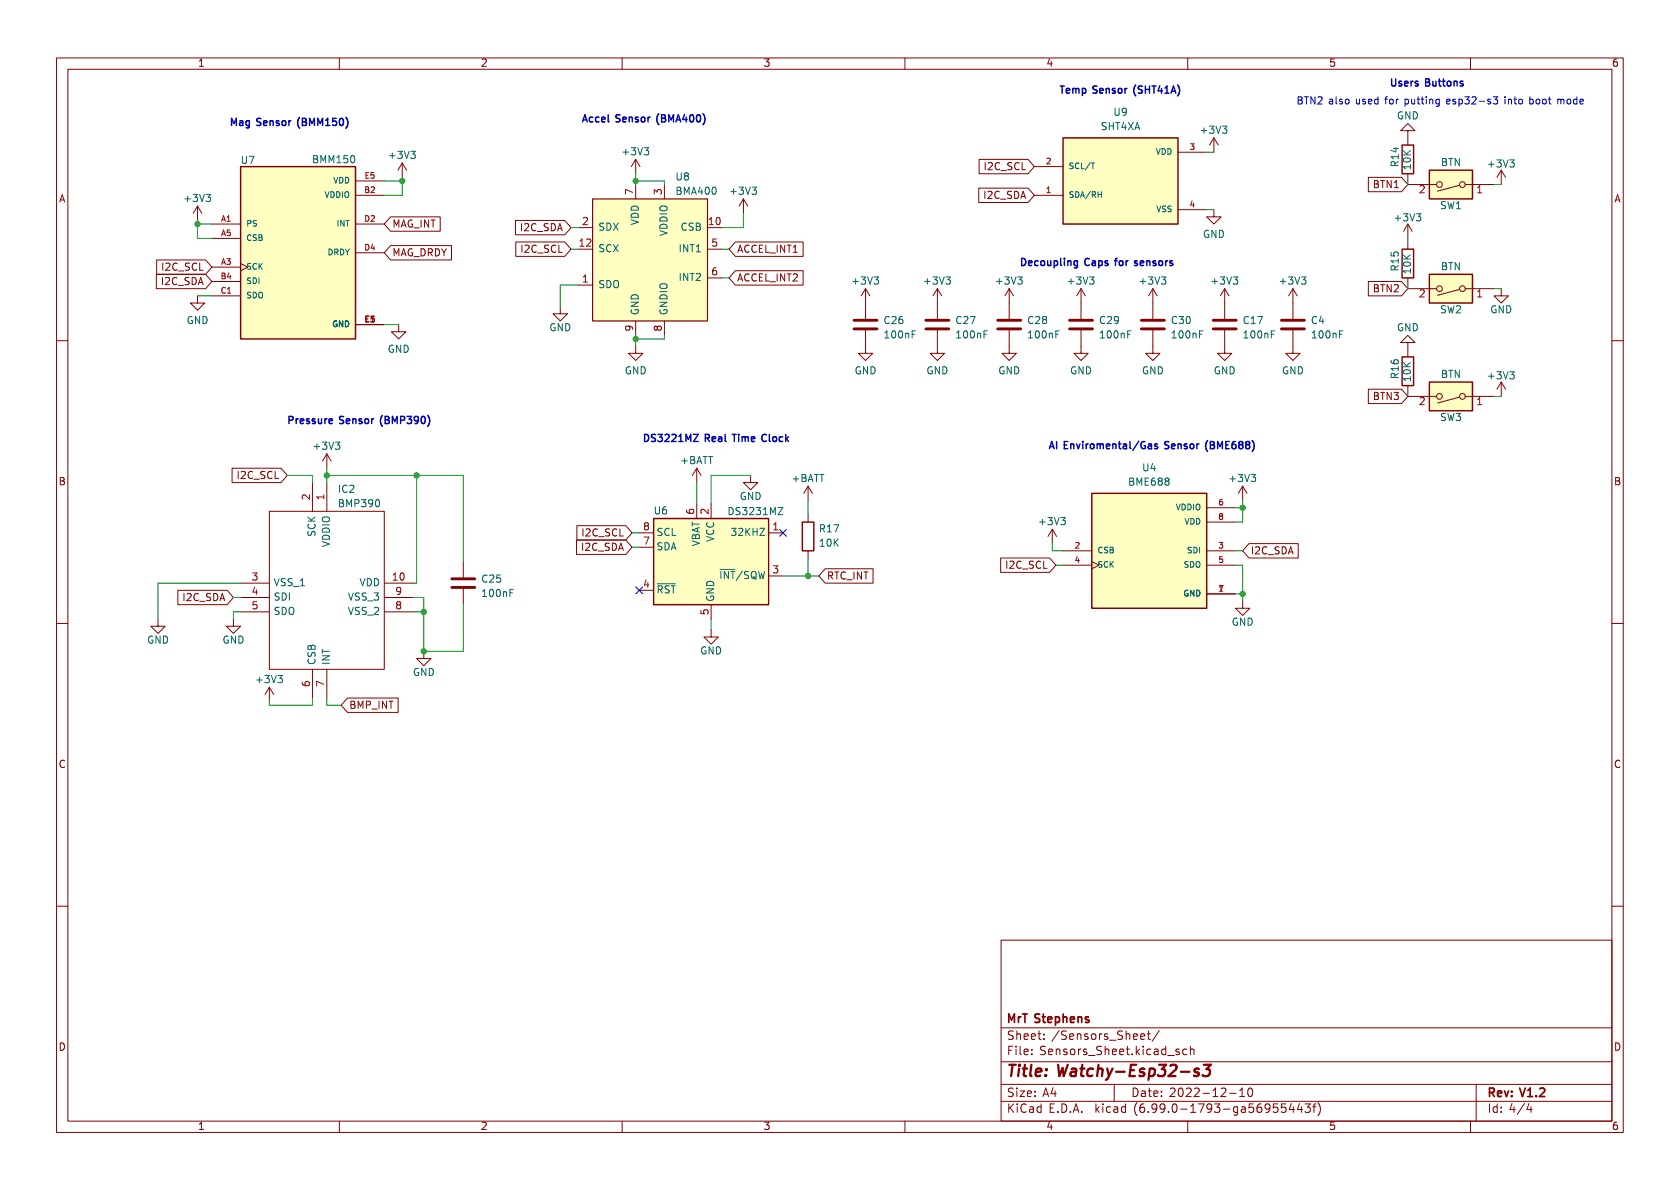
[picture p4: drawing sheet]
<svg xmlns="http://www.w3.org/2000/svg" width="297mm" height="210mm" viewBox="0 0 297 210" stroke-linecap="round" stroke-linejoin="round" font-family="sans-serif">
<g fill="none" stroke="#840000" stroke-width=".18">
<path d="M10 10.2h277v190.1h-277zM12 12.2h273v186.1h-273zM60 10.2v2M110 10.2v2M160 10.2v2M210 10.2v2M260 10.2v2M34.9 36.4l-.7 1.3M34.9 36.4v2.6M34.9 36.4l.8 1.3M37.5 39.6h5M62.9 39.6h5"/>
<path d="M62.9 34.5h5M62.9 32h5M69.1 38.3h8.7v2.6h-8.7l-1.2-1.3zM71.1 28.8l-.7 1.3M71.1 28.8v2.6M71.1 28.8l.8 1.3M91.1 39h8.8l1.1 1.3-1.1 1.2h-8.8zM112.4 28.2l-.8 1.3M112.4 28.2v2.5M112.4 32.6v2.6M112.4 28.2l.8 1.3M117.5 32.6v2.6"/>
<path d="M131.4 35.2l-.7 1.2M131.4 35.2v2.5M131.4 35.2l.8 1.2M173.1 33.3h8.7l1.1 1.2-1.1 1.3h-8.7zM173.1 28.2h8.7l1.1 1.3-1.1 1.2h-8.7zM182.9 34.5h5.1M182.9 29.5h5.1M208.3 26.9h5.1M208.3 37.1h5.1M214.6 37.1v1.2h1.3l-1.3 1.3-1.2-1.3h1.2M214.6 24.4l-.7 1.2M214.6 24.4v2.5"/>
<path d="M214.6 24.4l.8 1.2M241.9 31.4h5.9l1.1 1.2-1.1 1.3h-5.9zM248.9 23.1h1.3l-1.3-1.3-1.3 1.3h1.3v2.5M248.9 32.6h5.1M248.9 30.7v1.3M248.9 39.6v2.6M248.9 39.6l-.7 1.3M248.9 39.6l.8 1.3M258.1 32.8l-3.9 1M259.1 32.6h5.1M265.4 30.1l-.7 1.3M265.4 30.1v2.5"/>
<path d="M265.4 30.1l.8 1.3M27.6 48.5h8.8l1.1 1.3-1.1 1.2h-8.8zM27.7 46h8.7l1.1 1.2-1.1 1.3h-8.7zM34.9 52.3v1.3h1.3l-1.3 1.3-1.2-1.3h1.2M37.5 47.2h5M37.5 42.2h5M37.5 49.8h5M37.5 52.3h5M42.5 46.6l1.3 .6-1.3 .7M62.9 57.4h5M62.9 44.7h5M69.1 43.4h10.7v2.6h-10.7l-1.2-1.3z"/>
<path d="M70.5 57.4v1.3h1.3l-1.3 1.2-1.3-1.2h1.3M91.2 42.8h8.7l1.1 1.3-1.1 1.2h-8.7zM99.1 54.2v1.3h1.2l-1.2 1.3-1.3-1.3h1.3M102.2 50.4h2.6M102.2 40.3h2.6M112.4 56.8v2.5M117.5 56.8v2.5M125.1 44.1h2.5M125.1 49.1h2.5M130 42.8h12v2.5h-12l-1.1-1.2zM130 47.9h12v2.5h-12l-1.1-1.3zM153 58.4v4.1h1.3l-1.3 1.2-1.2-1.2h1.2"/>
<path d="M153 51l-.7 1.3M153 51v5.4M153 51l.8 1.3M165.7 58.4v4.1h1.3l-1.3 1.2-1.2-1.2h1.2M165.7 51l-.7 1.3M165.7 51v5.4M165.7 51l.8 1.3M178.4 58.4v4.1h1.3l-1.3 1.2-1.2-1.2h1.2M178.4 51l-.7 1.3M178.4 51v5.4M178.4 51l.8 1.3M191.1 58.4v4.1h1.3l-1.3 1.2-1.2-1.2h1.2"/>
<path d="M191.1 51l-.7 1.3M191.1 51v5.4M191.1 51l.8 1.3M203.8 58.4v4.1h1.3l-1.3 1.2-1.2-1.2h1.2M203.8 51l-.7 1.3M203.8 51v5.4M203.8 51l.8 1.3M216.5 58.4v4.1h1.3l-1.3 1.2-1.2-1.2h1.2M216.5 51l-.7 1.3M216.5 51v5.4M216.5 51l.8 1.3M228.6 58.4v4.1h1.3l-1.3 1.2-1.3-1.2h1.3"/>
<path d="M228.6 51l-.8 1.3M228.6 51v5.4M228.6 51l.8 1.3M241.9 49.8h5.9l1.1 1.2-1.1 1.3h-5.9zM248.9 42.8v1.3M248.9 49.1v1.3M248.9 51h5.1M258.1 51.2l-3.9 1M259.1 51h5.1M265.4 51v1.3h1.3l-1.3 1.3-1.2-1.3h1.2M10 60.2h2M112.4 61.2v1.3h1.3l-1.3 1.2-1.3-1.2h1.3"/>
<path d="M241.9 68.8h5.9l1.1 1.3-1.1 1.3h-5.9zM248.9 60.6h1.3l-1.3-1.3-1.3 1.3h1.3v2.5M248.9 68.2v1.3M248.9 70.1h5.1M258.1 70.2l-3.9 1.1M259.1 70.1h5.1M265.4 67.6v2.5M265.4 67.6l-.7 1.2M265.4 67.6l.8 1.2M285 60.2h2M41 82.8h8.7l1.1 1.3-1.1 1.2h-8.7zM47.6 90.4h20.3v28h-20.3z"/>
<path d="M55.2 85.3v5.1M57.8 80.3v2.5M57.8 85.3v5.1M57.8 80.3l-.8 1.2M57.8 80.3l.7 1.2M81.9 99.3v2.8M101.9 95.5h8.7l1.2 1.3-1.2 1.2h-8.7zM102 93h8.6l1.2 1.2-1.2 1.3h-8.6zM113 94.2h2.6M113 96.8h2.6M123.2 82.8l-.8 1.3M123.2 82.8v2.5"/>
<path d="M123.2 89.1v2.6M123.2 82.8l.8 1.3M125.7 89.1v2.6M132.7 84.1v1.2h1.3l-1.3 1.3-1.3-1.3h1.3M135.9 94.2h2.5M142.9 86l-.8 1.2M142.9 86v2.5M142.9 91.1v1.2M142.9 97.4v1.3M142.9 86l.7 1.2M176.9 98.7h8.7l1.1 1.2-1.1 1.3h-8.7zM186.1 93.6l-.8 1.3"/>
<path d="M186.1 93.6v2.5M186.1 93.6l.7 1.3M188 97.4h5M188 99.9h5M193 99.3l1.3 .6-1.3 .7M213.4 97.4h5M213.4 99.9h5M213.4 89.8h5M213.4 92.3h5M219.7 86l-.8 1.2M219.7 86v2.5M219.7 86l.8 1.2"/>
<path d="M220.8 96.1h8.7v2.6h-8.7l-1.1-1.3zM10 110.2h2M27.9 109.5v1.2h1.3l-1.3 1.3-1.2-1.3h1.2M31.4 104.4h8.8l1.1 1.3-1.1 1.2h-8.8zM41.3 109.5v1.2h1.2l-1.2 1.3-1.3-1.3h1.3M42.5 103.1h5.1M42.5 105.7h5.1M42.5 108.2h5.1M55.2 118.4v5M57.8 118.4v5M67.9 103.1h5.1M67.9 105.7h5.1"/>
<path d="M67.9 108.2h5.1M74.9 115.2v1.3h1.3l-1.3 1.2-1.2-1.2h1.2M81.9 104.1v2.8M113 104.4h2.6M125.7 111.4v1.2h1.3l-1.3 1.3-1.2-1.3h1.2M125.7 106.9v2.6M135.9 101.8h2.5M145.9 100.6h8.5v2.5h-8.5l-1.1-1.3zM213.4 105h5M219.7 106.3v1.3h1.3l-1.3 1.2-1.3-1.2h1.3M285 110.2h2M47.6 121.5l-.7 1.3"/>
<path d="M47.6 121.5v2.6M47.6 121.5l.8 1.3M61.4 123.4h9v2.6h-9l-1.1-1.3zM10 160.2h2M177 166.3h108v32h-108zM285 160.2h2M60 198.3v2M110 198.3v2M160 198.3v2M177 194.8h108M177 191.8h108M177 187.8h108"/>
<path d="M177 181.8h108M185.8 193.4h1M186.5 192.9v1M197 191.8v3M200.6 182.8l.4 .1 .1 .3-.7 .1M201 183.7l-.4 .1M201.7 183.3l.7-.1-.1-.3-.4-.1-.2 .2 .1 .7h.5M202.8 182.8h.6M203 182.3v1.3l.4 .2M205 182.2l-1.3 2M206.5 186.6h1.1M208.5 185.6l-.4-.1-.2 .2 .1 .2 .5 .2v.3h-.6"/>
<path d="M209.8 185.6l-.4-.1-.3 .3v.4l.2 .2h.5M210 198.3v2M210.5 185.6l.2-.1 .3 .1 .1 .9M210.5 185v1.5M217.4 193.3h1.1M219.2 193.9h.8M219.2 192.8l.4-.4v1.5M220.8 192.5l.2-.1a.81 .81 0 0 1 .6 .6 .81 .81 0 0 1-.3 .8l-.2 .1a.81 .81 0 0 1-.3-1.4zM222.7 195.2h.3M222.8 195.8l.3 .3v.3l-.3 .3M224.5 195.8l-.3 .3h-.4l-.1-.3 .1-.5 .4-.1 .3 .1a.99 .99 0 0 1-.4 1.4h-.3M225.9 195.2h-.7l-.1 .7 .2-.1h.5l.2 .3-.1 .5-.2 .1-.6-.1"/>
<path d="M227.3 195.2h-.7l-.1 .7 .2-.1h.5l.2 .3-.1 .5-.2 .1-.6-.1M228.3 195.1l-.3 1.1h.9M228.7 195.7v1M229.7 195.1l-.3 1.1h.9M230.1 195.7v1M230.7 195.2h1l-.5 .6 .4 .1v.7l-.2 .1h-.4l-.3-.1M232.1 195.7h.6M232.7 195.2l-.4 .2v1.3M233 195a1.72 1.72 0 0 1 0 2.3M260 198.3v2M261 191.8v6.5M269.5 195.1l-1.2 2"/>
<path d="M270.3 195.1l-.3 1.1h.9M270.7 195.7v1"/>
<circle cx="254.5" cy="32.6" r=".51"/>
<circle cx="258.6" cy="32.6" r=".51"/>
<circle cx="254.5" cy="51" r=".51"/>
<circle cx="258.6" cy="51" r=".51"/>
<circle cx="254.5" cy="70.1" r=".51"/>
<circle cx="258.6" cy="70.1" r=".51"/>
</g>
<path d="M192.3 179.8l.2 .1M192.3 180.3l.2 .2-.2 .3M273 192.5l.1 .2-.1 .3-.8 .9h.9" fill="none" stroke="#840000" stroke-width=".3"/>
<path d="M208.8 189.5h1.5M212 189.1a.49 .49 0 0 0-.8 .2l.1 .2 .4 .1 .3 .3-.2 .3-.2 .1-.5-.1M212.8 188.3h1.3l-.8 .8h.3l.3 .1v.7l-.1 .2-.3 .2h-.6l-.3-.2" fill="none" stroke="#840000" stroke-width=".4"/>
<g fill="#ffffc2" stroke="#ffffc2" stroke-width=".18">
<path d="M252.7 30.1h7.6v5.1h-7.6z"/>
<path d="M252.7 48.5h7.6v5.1h-7.6z"/>
<path d="M252.7 67.6h7.6v5h-7.6z"/>
<path d="M104.8 35.2h20.3v21.6h-20.3z"/>
<path d="M42.5 29.5h20.4v30.4h-20.4z"/>
<path d="M188 24.4h20.3v15.2h-20.3z"/>
<path d="M193 87.2h20.4v20.4h-20.4z"/>
<path d="M115.6 91.7h20.3v15.2h-20.3z"/>
</g>
<path d="M42.5 29.5h20.4v30.4h-20.4zM188 24.4h20.3v15.2h-20.3zM247.9 25.6h2v5.1h-2zM252.7 30.1h7.6v5.1h-7.6zM247.9 44.1h2v5h-2zM252.7 48.5h7.6v5.1h-7.6zM247.9 63.1h2v5.1h-2zM252.7 67.6h7.6v5h-7.6zM115.6 91.7h20.3v15.2h-20.3zM141.9 92.3h2v5.1h-2zM193 87.2h20.4v20.4h-20.4z" fill="none" stroke="#840000" stroke-width=".25"/>
<g fill="none" stroke="#840000" stroke-width=".51">
<path d="M151 58.2h4.1M151 56.6h4.1M163.7 58.2h4.1M163.7 56.6h4.1M176.4 58.2h4.1M176.4 56.6h4.1M189.1 58.2h4.1M189.1 56.6h4.1M201.8 58.2h4.1M201.8 56.6h4.1M214.5 58.2h4.1M214.5 56.6h4.1"/>
<path d="M226.6 58.2h4M226.6 56.6h4M79.9 103.9h4M79.9 102.4h4"/>
</g>
<path d="M104.8 35.2h20.3v21.6h-20.3z" fill="none" stroke="#840000" stroke-width=".2"/>
<path d="M192.9 28.8h.6M194.2 34.4h.5M194.7 33.9v1M116.2 103.2h3.2" fill="none" stroke="#006464" stroke-width=".18"/>
<g fill="none" stroke="#0000c2" stroke-width=".25">
<path d="M207.2 16.1h.6M207.5 15.2l.4 1.3M208.2 15a1.46 1.46 0 0 1 0 2M258.4 14.8h.3v.2l-.2 .2h-.2M258.4 14.4h.3M60.1 21.2l.2-.3a.68 .68 0 0 1 .4 .7 .68 .68 0 0 1-.4 .6l-.2-.2M61.2 20.7a1.46 1.46 0 0 1 0 2M123.3 20.4l.1-.1a.68 .68 0 0 1 .5 .6 .68 .68 0 0 1-.5 .7l-.1-.2M124.3 20.1a1.46 1.46 0 0 1 0 1.9M205.4 46.2l.1 .2-.1 .5M206.1 46.1v.9M206.5 46.1l-.4 .3"/>
<path d="M207.3 46.2l-.3-.1-.2 .2 .1 .2 .4 .1v.3h-.5M73.9 73.8v.8M74 74.2l-.1 .1M74.6 73.7l.2-.1a.68 .68 0 0 1 .4 .7 .68 .68 0 0 1-.4 .6 .84 .84 0 0 1-.2-1.2zM75.6 73.5a1.46 1.46 0 0 1 0 1.9M138.4 77.3l-.4-.1-.2 .3 .1 .5h.5M138.9 76.8v1.3M139.1 77.6l.3 .5M139.4 77.2l-.5 .5M218.2 78.1h.2M218.3 78.6l.2 .2v.3l-.2 .2M219.3 78.6l-.3-.2 .3-.3h.2l.3 .2-.3 .3"/>
<path d="M219.3 78.6l-.3 .3v.2l.3 .2h.3l.2-.2-.1-.4-.2-.1M219.3 78.6h.2M220.5 78.6l-.3-.2 .3-.3h.2l.3 .2-.3 .3M220.5 78.6h.2M220.5 78.6l-.3 .3 .1 .3 .2 .1h.3l.2-.2-.1-.4-.2-.1M221.4 77.9a1.46 1.46 0 0 1 0 1.9"/>
</g>
<g fill="none" stroke="#0000c2" stroke-width=".18">
<path d="M270.6 17.5l.4 .1 .1 .2-.1 .5-.4 .1M271.6 17.7l.2-.2 .4 .2v.4l-.1 .2-.3 .1-.2-.1zM272.8 17.7l.2-.2 .3 .2 .1 .4-.1 .2-.3 .1-.2-.1zM273.8 17.5h.4M273.9 17.1v1.1l.3 .2M275.4 17.7l.4-.2 .2 .2M275.4 17.5v.9M276 17.7l.2-.2 .3 .1v.8M276 17.7v.7M277.1 17.7l.2-.2 .4 .2v.4l-.1 .2-.3 .1-.2-.1zM278.8 17.6l-.3-.1-.3 .3 .1 .5h.5M278.8 17.1v1.3"/>
<path d="M279.4 18l.6-.2-.1-.2-.4-.1-.1 .2v.6h.5"/>
</g>
<g fill="none" stroke="#009600" stroke-width=".18">
<path d="M34.9 39v3.2h2.6M34.9 39.6h2.6M67.9 32h3.2M71.1 31.4v3.1h-3.2M112.4 30.7v1.9M112.4 32h5.1v.6M131.4 37.7v2.6h-3.8M213.4 37.1h1.2M213.4 26.9h1.2M248.9 32v.6M264.2 32.6h1.2M34.9 52.3h2.6"/>
<path d="M67.9 57.4h2.6M101 40.3h1.2M101 44.1h1.2M102.2 50.4h-3.1v3.8M112.4 59.3v1.9M117.5 59.3v.6h-5.1M127.6 49.1h1.3M127.6 44.1h1.3M248.9 42.2v.6M248.9 50.4v.6M264.2 51h1.2M248.9 69.5v.6"/>
<path d="M264.2 70.1h1.2M50.8 84.1h4.4v1.2M57.8 84.1h24.1v15.2M57.8 82.8v2.5M73.7 84.1v19h-.7M111.8 96.8h1.2M111.8 94.2h1.2M123.2 85.3v3.8M132.7 84.1h-7v5M142.9 88.5v2.6M142.9 98.7v3.1M186.1 96.1v1.3h1.9"/>
<path d="M186.7 99.9h1.3M218.4 89.8h1.3M218.4 99.9h1.3v6.4M218.4 97.4h1.3M219.7 88.5v3.8h-1.3M41.3 105.7h1.2M42.5 108.2h-1.2v1.3M42.5 103.1h-14.6v6.4M73 105.7h1.9v9.5h7v-8.3M73 108.2h1.9M125.7 109.5v1.9M138.4 101.8h6.4"/>
<path d="M218.4 105h1.3M55.2 123.4v1.3h-7.6v-.6M57.8 123.4v1.3h2.5"/>
</g>
<path d="M137.8 93.6l1.2 1.2M139 93.6l-1.2 1.2M112.4 103.8l1.2 1.2M113.6 103.8l-1.2 1.2" fill="none" stroke="#000084" stroke-width=".18"/>
<g fill="#009600" stroke="#009600" stroke-width=".18">
<circle cx="219.7" cy="89.8" r=".46"/>
<circle cx="73.7" cy="84.1" r=".46"/>
<circle cx="112.4" cy="59.9" r=".46"/>
<circle cx="219.7" cy="105" r=".46"/>
<circle cx="142.9" cy="101.8" r=".46"/>
<circle cx="74.9" cy="108.2" r=".46"/>
<circle cx="74.9" cy="115.2" r=".46"/>
<circle cx="57.8" cy="84.1" r=".46"/>
<circle cx="112.4" cy="32" r=".46"/>
<circle cx="71.1" cy="32" r=".46"/>
<circle cx="34.9" cy="39.6" r=".46"/>
</g>
<text font-size="2.8" fill="#840000" x="178" y="190.6">Title: Watchy-Esp32-s3</text>
<g font-size="2.1" fill="#840000">
<text x="178" y="184">Sheet: /Sensors_Sheet/</text>
<text x="178" y="181">MrT Stephens</text>
<text x="178" y="186.7">File: Sensors_Sheet.kicad_sch</text>
<text x="178" y="196.9">KiCad E.D.A. kicad (6.99.0-1793-ga56955443f)</text>
<text x="178" y="194.1">Size: A4</text>
<text x="200" y="194.1">Date: 2022-12-10</text>
<text x="263" y="194.1">Rev: V1.2</text>
<text x="263" y="196.9">Id: 4/4</text>
</g>
<g font-size="1.8" fill="#840000">
<text x="35" y="11.9">1</text>
<text x="85" y="11.9">2</text>
<text x="135" y="11.9">3</text>
<text x="185" y="11.9">4</text>
<text x="235" y="11.9">5</text>
<text x="285" y="11.9">6</text>
<text x="10.3" y="35.9">A</text>
<text x="174" y="35.3">I2C_SDA</text>
<text x="174.2" y="30.2">I2C_SCL</text>
<text x="242.9" y="33.4">BTN1</text>
<text x="285.3" y="35.9">A</text>
<text x="69.4" y="40.3">MAG_INT</text>
<text x="92.1" y="41">I2C_SDA</text>
<text x="28.8" y="48">I2C_SCL</text>
<text x="69.4" y="45.4">MAG_DRDY</text>
<text x="92.3" y="44.8">I2C_SCL</text>
<text x="130.3" y="44.8">ACCEL_INT1</text>
<text x="28.6" y="50.5">I2C_SDA</text>
<text x="130.3" y="49.9">ACCEL_INT2</text>
<text x="242.9" y="51.8">BTN2</text>
<text x="242.9" y="70.8">BTN3</text>
<text x="10.3" y="85.9">B</text>
<text x="42.1" y="84.8">I2C_SCL</text>
<text x="285.3" y="85.9">B</text>
<text x="103.1" y="95">I2C_SCL</text>
<text x="102.9" y="97.5">I2C_SDA</text>
<text x="178" y="100.7">I2C_SCL</text>
<text x="221.1" y="98.1">I2C_SDA</text>
<text x="32.4" y="106.4">I2C_SDA</text>
<text x="146.2" y="102.6">RTC_INT</text>
<text x="61.8" y="125.4">BMP_INT</text>
<text x="10.3" y="135.9">C</text>
<text x="285.3" y="135.9">C</text>
<text x="10.3" y="185.9">D</text>
<text x="285.3" y="185.9">D</text>
<text x="35" y="199.9">1</text>
<text x="85" y="199.9">2</text>
<text x="135" y="199.9">3</text>
<text x="185" y="199.9">4</text>
<text x="235" y="199.9">5</text>
<text x="285" y="199.9">6</text>
</g>
<g font-size="1.8" fill="#0000c2">
<text x="187.3" y="16.8">Temp Sensor (SHT41A)</text>
<text x="245.7" y="15.5">Users Buttons</text>
<text x="40.6" y="22.5">Mag Sensor (BMM150)</text>
<text x="102.9" y="21.8">Accel Sensor (BMA400)</text>
<text x="229.2" y="18.7">BTN2 also used for putting esp32-s3 into boot mode</text>
<text x="180.3" y="47.2">Decoupling Caps for sensors</text>
<text x="50.8" y="75.2">Pressure Sensor (BMP390)</text>
<text x="113.7" y="78.4">DS3221MZ Real Time Clock</text>
<text x="185.4" y="79.6">AI Enviromental/Gas Sensor (BME688)</text>
</g>
<g font-size="1.8" fill="#006464">
<text x="194.6" y="23.1">SHT4XA</text>
<text x="197" y="20.6">U9</text>
<text x="212.5" y="23.7">+3V3</text>
<text x="247" y="21.2">GND</text>
<text x="42.7" y="29.1">U7</text>
<text x="55.5" y="29">BMM150</text>
<text x="69" y="28.2">+3V3</text>
<text x="110.3" y="27.6">+3V3</text>
<text x="247.4" y="29.4" transform="rotate(-90 247.4 29.4)">R14</text>
<text x="249.6" y="29.9" transform="rotate(-90 249.6 29.9)">10K</text>
<text x="254.7" y="29.5">BTN</text>
<text x="263.3" y="29.7">+3V3</text>
<text x="32.8" y="35.8">+3V3</text>
<text x="119.6" y="32">U8</text>
<text x="119.7" y="34.5">BMA400</text>
<text x="129.4" y="34.5">+3V3</text>
<text x="105.8" y="40.9">SDX</text>
<text x="113" y="39.9" transform="rotate(-90 113 39.9)">VDD</text>
<text x="118.1" y="41.8" transform="rotate(-90 118.1 41.8)">VDDIO</text>
<text x="120.3" y="40.9">CSB</text>
<text x="246.8" y="39.2">+3V3</text>
<text x="254.6" y="37.1">SW1</text>
<text x="105.8" y="44.7">SCX</text>
<text x="120.2" y="44.7">INT1</text>
<text x="212.7" y="42.2">GND</text>
<text x="247.4" y="47.8" transform="rotate(-90 247.4 47.8)">R15</text>
<text x="254.7" y="47.9">BTN</text>
<text x="105.8" y="51">SDO</text>
<text x="120.2" y="49.8">INT2</text>
<text x="150.9" y="50.4">+3V3</text>
<text x="163.6" y="50.4">+3V3</text>
<text x="176.3" y="50.4">+3V3</text>
<text x="189" y="50.4">+3V3</text>
<text x="201.7" y="50.4">+3V3</text>
<text x="214.4" y="50.4">+3V3</text>
<text x="226.5" y="50.4">+3V3</text>
<text x="249.6" y="48.3" transform="rotate(-90 249.6 48.3)">10K</text>
<text x="33" y="57.4">GND</text>
<text x="97.1" y="58.7">GND</text>
<text x="113" y="55.7" transform="rotate(-90 113 55.7)">GND</text>
<text x="118.1" y="55.7" transform="rotate(-90 118.1 55.7)">GNDIO</text>
<text x="156.4" y="57.4">C26</text>
<text x="156.6" y="59.9">100nF</text>
<text x="169.1" y="57.4">C27</text>
<text x="169.3" y="59.9">100nF</text>
<text x="181.8" y="57.4">C28</text>
<text x="182" y="59.9">100nF</text>
<text x="194.5" y="57.4">C29</text>
<text x="194.7" y="59.9">100nF</text>
<text x="207.2" y="57.4">C30</text>
<text x="207.4" y="59.9">100nF</text>
<text x="219.9" y="57.4">C17</text>
<text x="220.1" y="59.9">100nF</text>
<text x="231.9" y="57.4">C4</text>
<text x="232.1" y="59.9">100nF</text>
<text x="247" y="58.7">GND</text>
<text x="254.6" y="55.5">SW2</text>
<text x="263.5" y="55.5">GND</text>
<text x="68.5" y="62.5">GND</text>
<text x="110.4" y="66.3">GND</text>
<text x="151.1" y="66.3">GND</text>
<text x="163.8" y="66.3">GND</text>
<text x="176.5" y="66.3">GND</text>
<text x="189.2" y="66.3">GND</text>
<text x="201.9" y="66.3">GND</text>
<text x="214.6" y="66.3">GND</text>
<text x="226.6" y="66.3">GND</text>
<text x="247.4" y="66.8" transform="rotate(-90 247.4 66.8)">R16</text>
<text x="249.6" y="67.3" transform="rotate(-90 249.6 67.3)">10K</text>
<text x="254.7" y="66.9">BTN</text>
<text x="263.3" y="67.2">+3V3</text>
<text x="254.6" y="74.5">SW3</text>
<text x="55.7" y="79.6">+3V3</text>
<text x="120.3" y="82.2">+BATT</text>
<text x="202.1" y="83.4">U4</text>
<text x="59.9" y="87.2">IC2</text>
<text x="60.1" y="89.8">BMP390</text>
<text x="130.7" y="88.5">GND</text>
<text x="140" y="85.3">+BATT</text>
<text x="199.8" y="86">BME688</text>
<text x="217.6" y="85.3">+3V3</text>
<text x="55.9" y="94.9" transform="rotate(-90 55.9 94.9)">SCK</text>
<text x="115.7" y="91.1">U6</text>
<text x="116.1" y="94.9">SCL</text>
<text x="126.4" y="95.9" transform="rotate(-90 126.4 95.9)">VCC</text>
<text x="129.1" y="91.2">DS3231MZ</text>
<text x="129.8" y="94.9">32KHZ</text>
<text x="145" y="94.2">R17</text>
<text x="184" y="93">+3V3</text>
<text x="58.4" y="96.8" transform="rotate(-90 58.4 96.8)">VDDIO</text>
<text x="116.1" y="97.4">SDA</text>
<text x="123.8" y="97" transform="rotate(-90 123.8 97)">VBAT</text>
<text x="145" y="96.8">10K</text>
<text x="48.4" y="103.8">VSS_1</text>
<text x="48.4" y="106.3">SDI</text>
<text x="61.7" y="106.3">VSS_3</text>
<text x="63.4" y="103.8">VDD</text>
<text x="85.3" y="103.1">C25</text>
<text x="85.5" y="105.7">100nF</text>
<text x="116.1" y="105">~{RST}</text>
<text x="126.4" y="106.4" transform="rotate(-90 126.4 106.4)">GND</text>
<text x="126.4" y="102.5">~{INT}/SQW</text>
<text x="26" y="113.9">GND</text>
<text x="39.3" y="113.9">GND</text>
<text x="48.4" y="108.8">SDO</text>
<text x="61.7" y="108.8">VSS_2</text>
<text x="217.7" y="110.7">GND</text>
<text x="55.9" y="117.6" transform="rotate(-90 55.9 117.6)">CSB</text>
<text x="58.4" y="117.6" transform="rotate(-90 58.4 117.6)">INT</text>
<text x="73" y="119.6">GND</text>
<text x="123.8" y="115.8">GND</text>
<text x="45.5" y="120.9">+3V3</text>
</g>
<g font-size="1.8" fill="#a90000">
<text x="112.1" y="34.4" transform="rotate(-90 112.1 34.4)">7</text>
<text x="117.2" y="34.4" transform="rotate(-90 117.2 34.4)">3</text>
<text x="251" y="34.2">2</text>
<text x="261.1" y="34.2">1</text>
<text x="103" y="40">2</text>
<text x="125.4" y="40">10</text>
<text x="102.5" y="43.8">12</text>
<text x="125.9" y="43.8">5</text>
<text x="103" y="50.2">1</text>
<text x="125.9" y="48.9">6</text>
<text x="251" y="52.6">2</text>
<text x="261.1" y="52.6">1</text>
<text x="112.1" y="58.5" transform="rotate(-90 112.1 58.5)">9</text>
<text x="117.2" y="58.5" transform="rotate(-90 117.2 58.5)">8</text>
<text x="251" y="71.6">2</text>
<text x="261.1" y="71.6">1</text>
<text x="55" y="88.4" transform="rotate(-90 55 88.4)">2</text>
<text x="57.5" y="88.4" transform="rotate(-90 57.5 88.4)">1</text>
<text x="113.8" y="94">8</text>
<text x="122.9" y="90.9" transform="rotate(-90 122.9 90.9)">6</text>
<text x="125.5" y="90.9" transform="rotate(-90 125.5 90.9)">2</text>
<text x="136.7" y="94">1</text>
<text x="113.8" y="96.5">7</text>
<text x="136.7" y="101.6">3</text>
<text x="44.6" y="102.9">3</text>
<text x="44.6" y="105.4">4</text>
<text x="44.6" y="107.9">5</text>
<text x="69.5" y="102.9">10</text>
<text x="70" y="107.9">8</text>
<text x="70" y="105.4">9</text>
<text x="113.8" y="104.1">4</text>
<text x="125.5" y="108.7" transform="rotate(-90 125.5 108.7)">5</text>
<text x="55" y="121.4" transform="rotate(-90 55 121.4)">6</text>
<text x="57.5" y="121.4" transform="rotate(-90 57.5 121.4)">7</text>
</g>
<g font-size="1.4" fill="#a90000">
<text x="185" y="29.2">2</text>
<text x="210.4" y="26.7">3</text>
<text x="64.5" y="34.3">B2</text>
<text x="64.5" y="31.7">E5</text>
<text x="185" y="34.3">1</text>
<text x="39.1" y="39.4">A1</text>
<text x="39.1" y="41.9">A5</text>
<text x="64.5" y="39.4">D2</text>
<text x="210.4" y="36.8">4</text>
<text x="39.1" y="47">A3</text>
<text x="64.5" y="44.4">D4</text>
<text x="39.1" y="49.5">B4</text>
<text x="39.1" y="52.1">C1</text>
<text x="64.5" y="57.1">E1</text>
<text x="65.5" y="57.1">3</text>
<text x="215.5" y="89.5">6</text>
<text x="215.5" y="92.1">8</text>
<text x="190.1" y="97.1">2</text>
<text x="190.1" y="99.7">4</text>
<text x="215.5" y="97.1">3</text>
<text x="215.5" y="99.7">5</text>
<text x="215.5" y="104.8">1</text>
</g>
<g font-size="1.4" fill="#006464">
<text x="189" y="30">SCL/T</text>
<text x="204.3" y="27.4">VDD</text>
<text x="57.4" y="35">VDDIO</text>
<text x="58.9" y="32.5">VDD</text>
<text x="189" y="35">SDA/RH</text>
<text x="43.6" y="40.1">PS</text>
<text x="59.6" y="40.1">INT</text>
<text x="204.4" y="37.6">VSS</text>
<text x="43.6" y="47.7">SCK</text>
<text x="43.6" y="42.7">CSB</text>
<text x="57.8" y="45.2">DRDY</text>
<text x="43.6" y="50.3">SDI</text>
<text x="43.6" y="52.8">SDO</text>
<text x="58.7" y="57.9">GND</text>
<text x="207.9" y="90.3">VDDIO</text>
<text x="209.4" y="92.8">VDD</text>
<text x="194.1" y="97.9">CSB</text>
<text x="194.1" y="100.5">SCK</text>
<text x="209.3" y="100.5">SDO</text>
<text x="210" y="97.9">SDI</text>
<text x="209.2" y="105.5">GND</text>
</g>
</svg>
